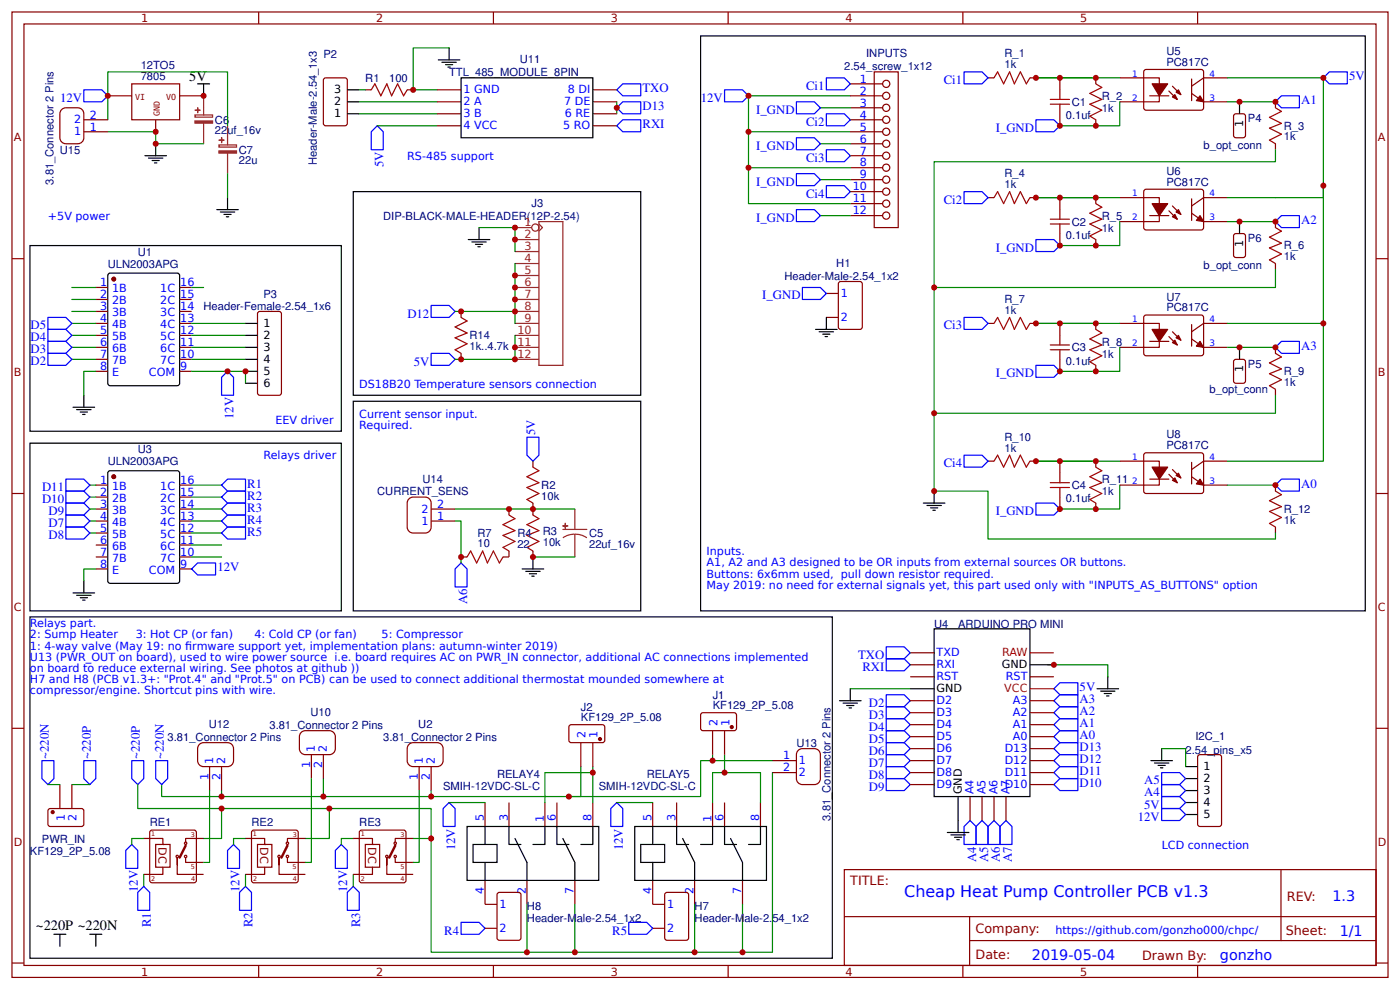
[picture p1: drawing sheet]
<svg xmlns="http://www.w3.org/2000/svg" width="309mm" height="219mm" viewBox="0 0 309 219" stroke-linecap="round" stroke-linejoin="round" font-family="sans-serif">
<g fill="none" stroke="#800" stroke-width=".26">
<path d="M2.6 2.6h304.1v213.3h-304.1zM5.3 5.3h298.7v208h-298.7zM57.1 2.6v2.7M71.7 17.3l4.5-.1 .5 .3v9.8l-.2 .4-4.5 .1-.5-.3-.1-9.8zM80.7 19.8h1.3M90 19.8h1.3M96.6 19.8h5.3M109 2.6v2.7M131 19.8h5.3M160.9 2.6v2.7M187.9 18.5h7.1M193.1 15.9h5.3v34.4h-5.3z"/>
<path d="M212.7 2.6v2.7M218.3 17.2h1.3M227.5 17.2h1.4M234.2 17.2v2.6M242.1 17.2v1.3M247.4 17.2h8.7v5.3h-8.7M252.7 15.6l.5-.3 12.4 .1 .3 .5-.1 8.2-.4 .2h-12.5l-.2-.5zM259 19l1.9 1.9M263.3 17.5v4.7M264.6 2.6v2.7M271.2 17.2h-5.3l-2.6 1.8M13.5 24.4l.6-.5 .5-.1h2.6a1.32 1.32 0 0 1 1.3 1.3v5.3a1.32 1.32 0 0 1-1.3 1.3h-2.6a1.32 1.32 0 0 1-1.4-1.3v-5.3z"/>
<path d="M18.5 26.5h5.3M18.5 29.1h5.3M96.6 22.5h5.3M96.6 25.1h5.3M96.6 27.8h5.3M131 22.5h5.3M131 25.1h5.3M131 27.8h5.3M187.9 21.2h7.1M187.9 26.5h7.1M187.9 23.8h7.1M187.9 29.1h7.1"/>
<path d="M187.9 31.7h7.1M187.9 37h7.1M187.9 34.4h7.1M187.9 39.7h7.1M234.2 25.1v2.7M242.1 26.5v1.3M254 21.2h4.2M258.2 20.1l1.9 1.9M263.3 20.6l2.6 1.9h5.3M272.6 25.4l.4-.3h1.6l.5 .3 .1 4.5-.3 .5h-1.9l-.4-.2zM281.8 22.5v1.3M281.8 31.7v1.4"/>
<path d="M2.6 57.1h2.7M187.9 47.6h7.1M187.9 42.3h7.1M187.9 45h7.1M218.3 43.7h1.3M227.5 43.7h1.4M234.2 43.7v2.6M234.2 51.6v2.6M242.1 43.7v1.3M242.1 52.9v1.3M247.4 43.7h8.7v5.2h-8.7M252.7 42.1l.5-.3 12.4 .1 .3 .4-.1 8.2-.4 .3-12.5-.1-.2-.4z"/>
<path d="M254 47.6h4.2M258.2 46.6l1.9 1.8M259 45.5l1.9 1.9M263.3 43.9v4.8M263.3 47.1l2.6 1.8h5.3M271.2 43.7h-5.3l-2.6 1.8M272.6 51.9l.4-.3h1.6l.5 .3 .1 4.5-.3 .4-1.9 .1-.4-.3zM281.8 48.9v1.4M281.8 58.2v1.3M304 57.1h2.7M21.2 63.5h2.6M21.2 66.1h2.6"/>
<path d="M21.2 68.8h2.6M21.2 71.4h2.6M21.2 74.1h2.6M21.2 76.7h2.6M21.2 79.4h2.6M39.7 63.5h2.6M39.7 66.1h2.6M39.7 68.8h2.6M39.7 71.4h2.6M39.7 74.1h2.6M39.7 76.7h2.6M39.7 79.4h2.6"/>
<path d="M57.1 68.9l4.5-.1 .5 .3 .1 .2v17.5l-.1 .3-.5 .2h-4.2l-.3-.1-.2-.4v-17.5zM101.9 68.8v1.3M101.9 78.1v1.3M182.6 64.8h2.6M182.6 70.1h2.6M185.3 62.4l.4-.2h4.3l.4 .2 .1 9.8-.3 .5-4.5 .1-.4-.3zM218.3 71.4h1.3M227.5 71.4h1.4M234.2 71.4v2.7M234.2 79.4v2.6M242.1 71.4v1.4M247.4 71.4h8.7v5.3h-8.7"/>
<path d="M252.7 69.8l.5-.2 12.4 .1 .3 .4-.1 8.2-.4 .3-12.5-.1-.2-.4zM254 75.4h4.2M258.2 74.3l1.9 1.9M259 73.3l1.9 1.8M263.3 74.9l2.6 1.8h5.3M263.3 71.7v4.8M271.2 71.4h-5.3l-2.6 1.9M272.6 79.6l.4-.2h1.6l.5 .2 .1 4.5-.3 .5-1.9 .1-.4-.3zM281.8 76.7v1.4M21.2 82h2.6M39.7 82h2.6M242.1 80.7v1.3"/>
<path d="M281.8 86v1.3M2.6 109h2.7M21.2 107.2h2.6M21.2 109.8h2.6M21.2 112.4h2.6M21.2 115.1h2.6M21.2 117.7h2.6M39.7 107.2h2.6M39.7 109.8h2.6M39.7 112.4h2.6M39.7 115.1h2.6M39.7 117.7h2.6"/>
<path d="M90.2 110.3l.7-.4 .4-.1h2.6a1.32 1.32 0 0 1 1.3 1.3v5.3a1.32 1.32 0 0 1-1.3 1.3h-2.6a1.32 1.32 0 0 1-1.3-1.3v-5.3zM95.2 112.4h5.3M95.2 115.1h5.3M112.4 112.4v1.4M117.7 101.9v1.3M117.7 111.1v2.7M218.3 101.9h1.3M227.5 101.9h1.4M234.2 101.9v2.6M234.2 109.8v2.6M242.1 101.9v1.3M242.1 111.1v1.3"/>
<path d="M247.4 101.9h8.7v5.3h-8.7M252.7 100.3l.5-.3 12.4 .1 .3 .4-.1 8.2-.4 .3-12.5-.1-.2-.4zM254 105.8h4.2M258.2 104.8l1.9 1.8M259 103.7l1.9 1.9M263.3 105.3l2.6 1.9h5.3M263.3 102.1v4.8M271.2 101.9h-5.3l-2.6 1.8M281.8 107.2v1.3M281.8 116.4v1.3M304 109h2.7M21.2 120.4h2.6"/>
<path d="M21.2 123h2.6M21.2 125.7h2.6M39.7 120.4h2.6M39.7 123h2.6M39.7 125.7h2.6M101.9 123h1.3M112.4 121.7v1.3h-1.3M117.7 121.7v1.3M155 157.5h7.5l.2 .5-.1 3.1-.4 .3-7.2-.1-.2-.4v-2.9zM201.1 144.2h5.3M201.1 146.8h5.3M201.1 149.5h5.3"/>
<path d="M201.1 154.8h5.3M201.1 157.4h5.3M227.5 149.5h5.3M227.5 154.8h5.3M227.5 157.4h5.3M2.6 160.9h2.7M10.8 178.7h7.5l.2 .4-.1 3.2-.4 .3-7.2-.1-.2-.5v-2.9zM13.2 173.3v5.3M15.9 173.3v5.3M43.9 164.6l.7-.5 .4-.1h5.3a1.32 1.32 0 0 1 1.3 1.4v2.6a1.32 1.32 0 0 1-1.3 1.3h-5.3a1.32 1.32 0 0 1-1.3-1.3v-2.6zM46.3 169.3v5.3M48.9 169.3v5.3"/>
<path d="M66.4 161.9l.6-.4 .5-.1h5.3a1.32 1.32 0 0 1 1.3 1.3v2.7a1.32 1.32 0 0 1-1.3 1.3h-5.3a1.32 1.32 0 0 1-1.4-1.3v-2.7zM68.8 166.7v5.3M71.4 166.7v5.3M90.2 164.6l.7-.5 .4-.1h5.3a1.32 1.32 0 0 1 1.3 1.4v2.6a1.32 1.32 0 0 1-1.3 1.3h-5.3a1.32 1.32 0 0 1-1.3-1.3v-2.6zM92.6 169.3v5.3M95.2 169.3v5.3M107.2 177.3v5.3M112.4 177.3v5.3M120.4 177.3v5.3M123 177.3v5.3M125.9 160.1h7.5l.2 .5-.1 3.2-.4 .2h-7.2l-.2-.5v-2.9zM128.3 164v5.3"/>
<path d="M131 164v5.3M131 177.3v5.3M144.2 177.3v5.3M149.5 177.3v5.3M157.4 161.4v5.3M157.4 177.3v5.3M160.1 161.4v5.3M160.1 177.3v5.3M168 177.3v5.3M170.7 168h5.2M170.7 170.7h5.2M176.2 165.9l.7-.5h.4h2.6a1.32 1.32 0 0 1 1.3 1.3v5.3a1.32 1.32 0 0 1-1.3 1.3h-2.6a1.32 1.32 0 0 1-1.4-1.3v-5.3z"/>
<path d="M201.1 160.1h5.3M201.1 162.7h5.3M201.1 165.4h5.3M201.1 168h5.3M201.1 170.7h5.3M201.1 173.3h5.3M214.3 175.9v5.3M217 175.9v5.3M219.6 175.9v5.3M222.2 175.9v5.3M227.5 160.1h5.3M227.5 162.7h5.3"/>
<path d="M227.5 165.4h5.3M227.5 168h5.3M227.5 170.7h5.3M227.5 173.3h5.3M264.7 166.9l.4-.2h4.2l.5 .2 .1 15.1-.3 .5-4.5 .1-.4-.3zM304 160.9h2.7M31.7 185.2h4.3v1.3h.2M33.3 183.4h9.6l.4 .2 .1 10.9-.3 .4-9.5 .1-.5-.3v-10.8zM34.4 186.5h3.2v5.1h-3.2zM36 191.6v1.5h-4.3M39.2 191v-1.6v3.7h5.8M41 189.4v1.1h4"/>
<path d="M45 185.2h-4v.8M54.2 185.2h4.3v1.3h.2M55.8 183.4h9.6l.4 .2 .1 10.9-.3 .4-9.5 .1-.5-.3v-10.8zM56.9 186.5h3.2v5.1h-3.2zM58.5 191.6v1.5h-4.3M61.6 191v-1.6v3.7h5.9M63.5 189.4v1.1h4M67.5 185.2h-4v.8M78.1 185.2h4.2v1.3h.2M79.6 183.4h9.6l.4 .2 .1 10.9-.3 .4-9.5 .1-.5-.3v-10.8zM80.7 186.5h3.2v5.1h-3.2zM82.3 191.6v1.5h-4.2"/>
<path d="M85.5 191v-1.6v3.7h5.8M87.3 189.4v1.1h4M91.3 185.2h-4v.8M107.2 194.5v5.3h2.6M110.1 197.2l4.5-.1 .4 .3 .1 9.8-.3 .4-4.5 .1-.4-.3-.1-9.8zM116.4 194.5v5.3M127 194.5v5.3M144.2 194.5v5.3h2.6M147.1 197.2l4.5-.1 .5 .3v9.8l-.2 .4-4.5 .1-.5-.3-.1-9.8zM153.5 194.5v5.3M164 194.5v5.3M186.5 192.1h117.5v21.2h-117.5z"/>
<path d="M283 192.1v15.7M2.6 212.7h2.7M57.1 213.3v2.6M107.2 205.1h2.6M109 213.3v2.6M144.2 205.1h2.6M160.9 213.3v2.6M186.6 202.5h117.3M212.7 213.3v2.6M214.2 207.8h89.7M214.2 202.5v10.6M264.6 213.3v2.6"/>
<path d="M304 212.7h2.7"/>
<circle cx="195.8" cy="18.5" r=".79"/>
<circle cx="195.8" cy="21.2" r=".79"/>
<circle cx="195.8" cy="23.8" r=".79"/>
<circle cx="195.8" cy="29.1" r=".79"/>
<circle cx="195.8" cy="39.7" r=".79"/>
<circle cx="195.8" cy="26.5" r=".79"/>
<circle cx="195.8" cy="31.8" r=".79"/>
<circle cx="195.8" cy="34.4" r=".79"/>
<circle cx="195.8" cy="37" r=".79"/>
<circle cx="195.8" cy="47.6" r=".79"/>
<circle cx="195.8" cy="45" r=".79"/>
<circle cx="195.8" cy="42.3" r=".79"/>
<circle cx="39.2" cy="189.2" r=".26"/>
<circle cx="41" cy="186.3" r=".26"/>
<circle cx="41" cy="189.2" r=".26"/>
<circle cx="61.6" cy="189.2" r=".26"/>
<circle cx="63.5" cy="186.3" r=".26"/>
<circle cx="63.5" cy="189.2" r=".26"/>
<circle cx="85.5" cy="189.2" r=".26"/>
<circle cx="87.3" cy="189.2" r=".26"/>
<circle cx="87.3" cy="186.3" r=".26"/>
</g>
<g fill="#800" stroke="#800" stroke-width=".26">
<path d="M265.1 21.2l.8 1.3-1.6-.3z"/>
<path d="M259 21.4l.6-.5 .5 1.1z"/>
<path d="M259.8 20.4l.5-.6 .6 1.1z"/>
<path d="M254.5 18.5h3.5l-1.9 2.7z"/>
<path d="M265.1 47.6l.8 1.3-1.6-.2z"/>
<path d="M259.6 47.4l.5 1-1.1-.5z"/>
<path d="M260.3 46.3l.6 1.1-1.1-.6z"/>
<path d="M254.5 45h3.5l-1.9 2.6z"/>
<path d="M265.1 75.4l.8 1.3-1.6-.2z"/>
<path d="M259 75.7l.6-.6 .5 1.1z"/>
<path d="M260.3 74.1l.6 1-1.1-.5z"/>
<path d="M254.5 72.8h3.5l-1.9 2.6z"/>
<path d="M265.1 105.8l.8 1.4-1.6-.3z"/>
<path d="M259 106.1l.6-.5 .5 1z"/>
<path d="M259.8 105l.5-.5 .6 1.1z"/>
<path d="M254.5 103.2h3.5l-1.9 2.6z"/>
<circle cx="25.1" cy="61.6" r=".4"/>
<circle cx="25.1" cy="105.3" r=".4"/>
<circle cx="161.7" cy="160.6" r=".33"/>
<circle cx="132.6" cy="163.2" r=".33"/>
<circle cx="11.6" cy="179.4" r=".33"/>
</g>
<g fill="none" stroke="#000" stroke-width=".26">
<path d="M43.7 18.5h2.6M45 18.5v2.7M76.7 19.8h2.7M96.8 13.2h4.8M97.6 13.8h3.2M98.4 14.3h1.6M99 14.8h.5M99.2 10.6v2.6M101.9 17.2h29.1v13.2h-29.1zM154.8 7.9h146.8v127h-146.8zM32 34.4h4.8M32.8 34.9h3.2"/>
<path d="M33.6 35.5h1.6M34.1 36h.6M34.4 31.7v2.7M76.7 25.1h2.7M76.7 22.5h2.7M273.8 22.5v2.6M6.6 54.2h68.8v41h-68.8zM47.9 46.3h4.8M48.7 46.8h3.2M49.5 47.4h1.6M50 47.9h.5M50.3 43.7v2.6"/>
<path d="M78.1 42.3h63.5v45h-63.5zM103.5 52.9h4.7M104.2 53.4h3.2M105 54h1.6M105.6 54.5h.5M105.8 50.3v2.6M273.8 48.9v2.7M24.1 60.4l15.1-.1 .4 .3 .1 24.1-.3 .4-15.1 .1-.4-.3-.1-24zM54.2 71.4h2.7M54.2 74.1h2.7M54.2 76.7h2.7M54.2 79.4h2.7"/>
<path d="M180.2 72.8h4.7M181 73.3h3.1M181.8 73.8h1.6M182.3 74.3h.5M182.6 70.1v2.7M273.8 76.7v2.7M6.6 97.9h68.8v37h-68.8zM16.1 90h4.8M16.9 90.5h3.2M17.7 91h1.6M18.3 91.5h.5M18.5 87.3v2.7"/>
<path d="M54.2 82h2.7M54.2 84.7h2.7M78.1 88.6h63.5v46.3h-63.5zM24.1 104.1l15.1-.1 .4 .2 .1 24.1-.3 .5-15.1 .1-.4-.3-.1-24.1zM204 111.1h4.8M204.8 111.7h3.2M205.6 112.2h1.6M206.1 112.7h.5M206.4 108.5v2.6M6.6 136.3h177.3v75.4h-177.3zM16.1 131h4.8M16.9 131.5h3.2"/>
<path d="M17.7 132h1.6M18.3 132.6h.5M18.5 128.3v2.7M115.4 125.7h4.7M116.2 126.2h3.1M116.9 126.7h1.6M117.5 127.3h.5M117.7 123v2.7M206.4 138.9h21.1v37h-21.1zM185.5 154.8h4.7M186.3 155.3h3.1M187.1 155.8h1.5"/>
<path d="M187.6 156.4h.5M187.9 152.1v2.7M201.1 152.1h5.3M227.5 146.8h5.3M242.4 152.1h4.7M243.2 152.7h3.1M243.9 153.2h1.6M244.5 153.7h.5M244.7 149.5v2.6M211.7 175.9v8M254.3 168h4.7M255.1 168.5h3.1"/>
<path d="M255.9 169.1h1.5M256.4 169.6h.5M256.6 165.4v2.6M261.9 169.3h2.7M261.9 172h2.7M261.9 174.6h2.7M261.9 177.3h2.7M261.9 179.9h2.7M103.2 182.6h29.1v11.9h-29.1zM104.5 186.5h5.3v4h-5.3zM107.2 182.6v3.9M107.2 190.5v4"/>
<path d="M112.4 182.6v3.9h2.7M113.8 185.2l2.6 5.3v4M120.4 182.6v3.9h-2.7M123 182.6v3.9h2.7M124.4 185.2l2.6 5.3v4M131 182.6v3.9h-2.7M140.2 182.6h29.1v11.9h-29.1zM141.6 186.5h5.2v4h-5.2zM144.2 182.6v3.9M144.2 190.5v4M149.5 182.6v3.9h2.6M150.8 185.2l2.7 5.3v4"/>
<path d="M157.4 182.6v3.9h-2.6M160.1 182.6v3.9h2.6M161.4 185.2l2.6 5.3v4M168 182.6v3.9h-2.6M209.3 183.9h4.7M210.1 184.4h3.2M210.9 184.9h1.6M211.4 185.5h.5M11.9 206.4h2.7M13.2 206.4v2.6M19.8 206.4h2.7M21.2 206.4v2.6"/>
</g>
<g fill="none" stroke="#080" stroke-width=".26">
<path d="M79.4 19.8h1.3M99.2 10.6h-7.9v9.2h5.3M228.9 17.2h18.5M271.2 17.2h21.2v26.5h-21.2M23.8 29.1h10.6v2.6h10.6M23.8 26.5v-10.6h26.5v11.9M50.3 38.4v5.3M79.4 22.5h17.2M79.4 25.1h17.2M83.3 27.8h13.3M136.3 22.5v2.6M165.4 29.1v7.9h22.5"/>
<path d="M165.4 37v8h22.5M181.2 23.8h6.7M181.2 31.7h6.7M181.2 39.7h6.7M187.9 21.2h-22.5v7.9h22.5M247.4 22.5v5.3h-13.2M271.2 22.5h10.6M281.8 33.1v2.6h-75.4v27.8M105.8 50.3h8v5.3M113.8 58.2v13.2M181.2 47.6h6.7M228.9 43.7h18.5"/>
<path d="M247.4 48.9v5.3h-13.2M271.2 48.9h10.6M281.8 59.5v4h-75.4v27.8M292.4 41v30.4h-21.2M15.9 79.4h5.3M15.9 76.7h5.3M15.9 71.4h5.3M15.9 74.1h5.3M15.9 68.8h5.3M15.9 63.5h5.3M15.9 66.1h5.3M42.3 79.4h11.9"/>
<path d="M42.3 76.7h11.9M42.3 71.4h11.9M42.3 74.1h11.9M42.3 63.5h2.7M100.5 68.8h13.3M113.8 74.1v5.3h-13.3M228.9 71.4h18.5M247.4 76.7v5.3h-13.2M271.2 76.7h10.6M292.4 71.4v30.5h-21.2M21.2 82h-2.7v5.3M42.3 82h11.9v2.7"/>
<path d="M281.8 87.3v4h-75.4v17.2h11.9v10.6h63.5v-1.4M19.8 107.2h1.4M19.8 109.8h1.4M19.8 112.4h1.4M19.8 115.1h1.4M19.8 117.7h1.4M42.3 107.2h6.6M42.3 109.8h6.6M42.3 112.4h6.6M42.3 115.1h6.6M42.3 117.7h6.6M100.5 115.1h1.4v9.3"/>
<path d="M100.5 112.4h26.5M228.9 101.9h18.5M247.4 107.2v5.2h-13.2M271.2 107.2h10.6M21.2 125.7h-2.7v2.6M42.3 120.4h6.6M42.3 123h6.6M117.7 123h9.3M187.9 152.1h13.2M231.5 146.8h13.2v2.7M10.6 173.3h2.6M15.9 173.3h3.9"/>
<path d="M30.4 173.3v5.3h18.5M35.7 173.3v2.6h59.5v-1.3M46.3 174.6v15.9h-1.3M48.9 174.6v1.3M68.8 172v18.5h-1.3M71.4 172v3.9M72.8 178.6h22.4v6.6h-3.9M92.6 174.6v15.9h-1.3M99.2 177.3h8M128.3 169.3v6.6h-33.1M131 169.3v1.4h-10.6v6.6M131 170.7v6.6"/>
<path d="M136.3 177.3h7.9M157.4 166.7v1.3h-2.6v7.9h-29.1M157.4 168h13.3M160.1 166.7v4h7.9v6.6M160.1 170.7h-2.7v6.6M170.7 170.7v39.6h-6.7M256.6 165.4h5.3v3.9M31.7 185.2h-2.6v1.3M31.7 193.1v2.7M45 185.2h3.9v-6.6h23.9v6.6h-5.3M54.2 185.2h-2.6v1.3M54.2 193.1v2.7"/>
<path d="M78.1 185.2h-2.7v1.3M78.1 193.1v2.7M95.2 185.2v25.1h21.2v-10.5M127 199.8v10.5h-10.6M153.5 199.8v10.5h-26.5M164 199.8v10.5h-10.5"/>
</g>
<g fill="none" stroke="#00f" stroke-width=".26">
<path d="M18.5 19.8h4l1.3 1.4-1.3 1.3h-4zM136.3 19.8l1.3-1.3h4v2.7h-4zM160.1 19.8h3.9l1.4 1.4-1.4 1.3h-3.9zM182.6 17.2h3.9l1.4 1.3-1.4 1.3h-3.9zM213 15.9h4l1.3 1.3-1.3 1.3h-4zM292.4 17.2l1.3-1.3h4v2.6h-4zM83.3 27.8l1.4 1.3v4h-2.7v-4zM136.3 27.8l1.3-1.3h4v2.6h-4zM136.3 23.8l1.3-1.3h4v2.6h-4zM175.9 22.5h4l1.3 1.3-1.3 1.3h-4zM175.9 30.4h4l1.3 1.3-1.3 1.4h-4zM175.9 38.4h4l1.3 1.3-1.3 1.3h-4z"/>
<path d="M182.6 25.1h3.9l1.4 1.4-1.4 1.3h-3.9zM182.6 33.1h3.9l1.4 1.3-1.4 1.3h-3.9zM228.9 26.5h3.9l1.4 1.3-1.4 1.3h-3.9zM281.8 22.5l1.3-1.3h4v2.6h-4zM175.9 46.3h4l1.3 1.3-1.3 1.3h-4zM182.6 41h3.9l1.4 1.3-1.4 1.4h-3.9zM213 42.3h4l1.3 1.4-1.3 1.3h-4zM228.9 52.9h3.9l1.4 1.3-1.4 1.4h-3.9zM283.1 47.6h4v2.7h-4l-1.3-1.4zM10.6 70.1h4l1.3 1.3-1.3 1.4h-4zM10.6 72.8h4l1.3 1.3-1.3 1.3h-4zM10.6 75.4h4l1.3 1.3-1.3 1.4h-4z"/>
<path d="M10.6 78.1h4l1.3 1.3-1.3 1.3h-4zM95.2 78.1h4l1.3 1.3-1.3 1.3h-4zM95.2 67.5h4l1.3 1.3-1.3 1.3h-4zM177.3 63.5h3.9l1.4 1.3-1.4 1.3h-3.9zM213 70.1h4l1.3 1.3-1.3 1.4h-4zM281.8 76.7l1.3-1.3h4v2.7h-4zM50.3 82l1.3 1.3v4h-2.7v-4zM116.4 96.6h2.7v3.9l-1.4 1.4-1.3-1.4zM228.9 80.7h3.9l1.4 1.3-1.4 1.3h-3.9zM14.6 111.1h3.9l1.3 1.3-1.3 1.4h-3.9zM14.6 105.8h3.9l1.3 1.4-1.3 1.3h-3.9zM14.6 116.4h3.9l1.3 1.3-1.3 1.4h-3.9z"/>
<path d="M14.6 108.5h3.9l1.3 1.3-1.3 1.3h-3.9zM14.6 113.8h3.9l1.3 1.3-1.3 1.3h-3.9zM48.9 112.4l1.4-1.3h3.9v2.7h-3.9zM48.9 117.7l1.4-1.3h3.9v2.7h-3.9zM48.9 115.1l1.4-1.3h3.9v2.6h-3.9zM48.9 109.8l1.4-1.3h3.9v2.6h-3.9zM48.9 107.2l1.4-1.4h3.9v2.7h-3.9zM213 100.5h4l1.3 1.4-1.3 1.3h-4zM228.9 111.1h3.9l1.4 1.3-1.4 1.4h-3.9zM283.1 105.8h4v2.7h-4l-1.3-1.3zM42.3 125.7l1.4-1.3h3.9v2.6h-3.9zM101.9 124.4l1.3 1.3v3.9h-2.7v-3.9z"/>
<path d="M195.8 142.9h4l1.3 1.3-1.3 1.3h-4zM195.8 145.5h4l1.3 1.3-1.3 1.4h-4zM195.8 153.5h4l1.3 1.3-1.3 1.3h-4zM195.8 156.1h4l1.3 1.3-1.3 1.3h-4zM195.8 158.7h4l1.3 1.4-1.3 1.3h-4zM232.8 157.4l1.4-1.3h3.9v2.6h-3.9zM232.8 152.1l1.4-1.3h3.9v2.7h-3.9zM234.2 158.7h3.9v2.7h-3.9l-1.4-1.3zM234.2 153.5h3.9v2.6h-3.9l-1.4-1.3zM9.3 168h2.6v4l-1.3 1.3-1.3-1.3zM18.5 168h2.7v4l-1.4 1.3-1.3-1.3zM29.1 168h2.6v4l-1.3 1.3-1.3-1.3z"/>
<path d="M34.4 168h2.6v4l-1.3 1.3-1.3-1.3zM99.2 177.3l1.3 1.3v4h-2.6v-4zM136.3 177.3l1.3 1.3v4h-2.7v-4zM195.8 161.4h4l1.3 1.3-1.3 1.3h-4zM195.8 164h4l1.3 1.4-1.3 1.3h-4zM195.8 166.7h4l1.3 1.3-1.3 1.3h-4zM195.8 169.3h4l1.3 1.4-1.3 1.3h-4zM195.8 172h4l1.3 1.3-1.3 1.3h-4zM232.8 173.3l1.4-1.3h3.9v2.6h-3.9zM232.8 170.7l1.4-1.4h3.9v2.7h-3.9zM232.8 165.4l1.4-1.4h3.9v2.7h-3.9zM232.8 162.7l1.4-1.3h3.9v2.6h-3.9z"/>
<path d="M234.2 166.7h3.9v2.6h-3.9l-1.4-1.3zM256.6 170.7h4l1.3 1.3-1.3 1.3h-4zM256.6 173.3h4l1.3 1.3-1.3 1.3h-4zM256.6 178.6h4l1.3 1.3-1.3 1.3h-4zM256.6 175.9h4l1.3 1.4-1.3 1.3h-4zM29.1 186.5l1.3 1.4v3.9h-2.6v-3.9zM31.7 195.8l1.4 1.3v4h-2.7v-4zM51.6 186.5l1.3 1.4v3.9h-2.6v-3.9zM52.9 197.1l1.3-1.3 1.4 1.3v4h-2.7zM75.4 186.5l1.3 1.4v3.9h-2.6v-3.9zM78.1 195.8l1.3 1.3v4h-2.7v-4zM214.3 181.2l1.3 1.4v3.9h-2.6v-3.9z"/>
<path d="M217 181.2l1.3 1.4v3.9h-2.7v-3.9zM218.3 182.6l1.3-1.4 1.3 1.4v3.9h-2.6zM222.2 181.2l1.4 1.4v3.9h-2.7v-3.9zM101.9 203.7h3.9l1.4 1.4-1.4 1.3h-3.9zM138.9 203.7h4l1.3 1.4-1.3 1.3h-4z"/>
</g>
<g fill="none" stroke="#a00000" stroke-width=".26">
<path d="M82 19.8l.8-1.3 1.3 2.7 1.4-2.7 1 2.7 1.3-2.7 1.4 2.7 .8-1.4M219.6 17.2l.8-1.3 1.3 2.6 1.3-2.6 1.1 2.6 1.3-2.6 1.3 2.6 .8-1.3M234.2 19.8v2.2M242.1 18.5l1.3 .8-2.6 1.3 2.6 1.4-2.6 1 2.6 1.3-2.6 1.4 1.3 .8M232 23h4.3M232 22h4.3M234.2 23v2.1M281.8 23.8l1.3 .8-2.6 1.3 2.6 1.4-2.6 1 2.6 1.3-2.6 1.4 1.3 .7M219.6 43.7l.8-1.4 1.3 2.7 1.3-2.7 1.1 2.7 1.3-2.7 1.3 2.7 .8-1.3M232 49.5h4.3M232 48.4h4.3M234.2 46.3v2.1"/>
<path d="M234.2 49.5v2.1M242.1 45l1.3 .8-2.6 1.3 2.6 1.3-2.6 1.1 2.6 1.3-2.6 1.3 1.3 .8M281.8 50.3l1.3 .8-2.6 1.3 2.6 1.3-2.6 1.1 2.6 1.3-2.6 1.3 1.3 .8M101.9 70.1l1.3 .8-2.7 1.3 2.7 1.4-2.7 1 2.7 1.3-2.7 1.4 1.4 .8M219.6 71.4l.8-1.3 1.3 2.7 1.3-2.7 1.1 2.7 1.3-2.7 1.3 2.7 .8-1.4M232 77.3h4.3M232 76.2h4.3M234.2 74.1v2.1M234.2 77.3v2.1M242.1 72.8l1.3 .8-2.6 1.3 2.6 1.3-2.6 1.1 2.6 1.3-2.6 1.3 1.3 .8M281.8 78.1l1.3 .7-2.6 1.4 2.6 1.3-2.6 1 2.6 1.4-2.6 1.3 1.3 .8M112.4 113.8l1.4 .8-2.7 1.3 2.7 1.3-2.7 1.1 2.7 1.3-2.7 1.3 1.3 .8"/>
<path d="M117.7 103.2l1.4 .8-2.7 1.3 2.7 1.3-2.7 1.1 2.7 1.3-2.7 1.3 1.3 .8M117.7 113.8l1.4 .8-2.7 1.3 2.7 1.3-2.7 1.1 2.7 1.3-2.7 1.3 1.3 .8M219.6 101.9l.8-1.4 1.3 2.7 1.3-2.7 1.1 2.7 1.3-2.7 1.3 2.7 .8-1.3M232 107.7h4.3M232 106.6h4.3M234.2 104.5v2.1M234.2 107.7v2.1M242.1 103.2l1.3 .8-2.6 1.3 2.6 1.3-2.6 1.1 2.6 1.3-2.6 1.3 1.3 .8M281.8 108.5l1.3 .8-2.6 1.3 2.6 1.3-2.6 1.1 2.6 1.3-2.6 1.3 1.3 .8M103.2 123l.8-1.3 1.3 2.7 1.3-2.7 1.1 2.7 1.3-2.7 1.3 2.7 .8-1.4"/>
</g>
<g fill="none" stroke="#8d2323" stroke-width=".26">
<path d="M43.1 25.4h3.9v.5h-3.9zM45 21.2v4.2M45 27.3v4.4M48.4 32h3.9v.5h-3.9zM50.3 27.8v4.2M50.3 33.9v4.5M113.8 50.3h3.7M113.8 52.9h5.3M113.8 55.6h5.3M113.8 58.2h5.3M119.1 49.5l.8 .8-.8 .8M119.1 48.9h5.3v31.8h-5.3z"/>
<path d="M113.8 60.9h5.3M113.8 63.5h5.3M113.8 66.1h5.3M113.8 68.8h5.3M113.8 71.4h5.3M113.8 74.1h5.3M113.8 76.7h5.3M113.8 79.4h5.3M124.4 116.9h5.2M127 118l1.4 .2 1.2 .6M127 118l-1.4 .2-1.2 .6M127 112.4v4.5"/>
<path d="M127 118v5"/>
<circle cx="118.3" cy="50.3" r=".79"/>
</g>
<g fill="#8d2323" stroke="#8d2323" stroke-width=".26">
<path d="M124.4 116.2h1z"/>
<path d="M124.9 115.6v1.1z"/>
<path d="M43.1 26.7h3.9v.5h-3.9z"/>
<path d="M43.1 24.3l1.1 .1z"/>
<path d="M43.7 23.8v1.1z"/>
<path d="M48.4 33.3h3.9v.5h-3.9z"/>
<path d="M48.4 31h1.1z"/>
<path d="M48.9 30.4l.1 1.1z"/>
</g>
<path d="M227.5 152.1h5.3M227.5 144.2h5.3" fill="none" stroke="#f00" stroke-width=".26"/>
<path d="M41 186.8l-1.3 2.6M63.5 186.8l-1.3 2.6M87.3 186.8l-1.3 2.6" fill="none" stroke="#800" stroke-width=".53"/>
<path d="M29.1 18.5h10.6v8h-10.6zM23.8 21.2h5.3M34.4 26.5v2.6M39.7 21.2h5.3" fill="none" stroke="#840000" stroke-width=".26"/>
<g fill="#c00">
<circle cx="101.9" cy="79.4" r=".66"/>
<circle cx="101.9" cy="68.8" r=".66"/>
<circle cx="165.4" cy="21.2" r=".66"/>
<circle cx="165.4" cy="29.1" r=".66"/>
<circle cx="48.9" cy="178.6" r=".66"/>
<circle cx="164" cy="210.3" r=".66"/>
<circle cx="153.5" cy="210.3" r=".66"/>
<circle cx="127" cy="210.3" r=".66"/>
<circle cx="116.4" cy="210.3" r=".66"/>
<circle cx="113.8" cy="79.4" r=".66"/>
<circle cx="113.8" cy="68.8" r=".66"/>
<circle cx="113.8" cy="66.1" r=".66"/>
<circle cx="113.8" cy="63.5" r=".66"/>
<circle cx="113.8" cy="60.9" r=".66"/>
<circle cx="95.3" cy="185.2" r=".66"/>
<circle cx="234.2" cy="82" r=".66"/>
<circle cx="165.4" cy="37" r=".66"/>
<circle cx="273.8" cy="76.7" r=".66"/>
<circle cx="101.9" cy="123" r=".66"/>
<circle cx="112.4" cy="112.4" r=".66"/>
<circle cx="232.8" cy="146.8" r=".66"/>
<circle cx="206.4" cy="91.3" r=".66"/>
<circle cx="160.1" cy="170.7" r=".66"/>
<circle cx="117.7" cy="112.4" r=".66"/>
<circle cx="72.8" cy="178.6" r=".66"/>
<circle cx="206.4" cy="108.5" r=".66"/>
<circle cx="136.3" cy="23.8" r=".66"/>
<circle cx="234.2" cy="101.9" r=".66"/>
<circle cx="228.9" cy="101.9" r=".66"/>
<circle cx="242.1" cy="112.4" r=".66"/>
<circle cx="242.1" cy="101.9" r=".66"/>
<circle cx="281.8" cy="107.2" r=".66"/>
<circle cx="234.2" cy="43.7" r=".66"/>
<circle cx="228.9" cy="43.7" r=".66"/>
<circle cx="242.1" cy="54.2" r=".66"/>
<circle cx="242.1" cy="43.7" r=".66"/>
<circle cx="281.8" cy="48.9" r=".66"/>
<circle cx="50.3" cy="82" r=".66"/>
<circle cx="281.8" cy="22.5" r=".66"/>
<circle cx="242.1" cy="17.2" r=".66"/>
<circle cx="242.1" cy="27.8" r=".66"/>
<circle cx="228.9" cy="17.2" r=".66"/>
<circle cx="234.2" cy="17.2" r=".66"/>
<circle cx="281.8" cy="76.7" r=".66"/>
<circle cx="242.1" cy="71.4" r=".66"/>
<circle cx="242.1" cy="82" r=".66"/>
<circle cx="228.9" cy="71.4" r=".66"/>
<circle cx="234.2" cy="71.4" r=".66"/>
<circle cx="292.4" cy="17.2" r=".66"/>
<circle cx="292.4" cy="71.4" r=".66"/>
<circle cx="206.4" cy="63.5" r=".66"/>
<circle cx="91.3" cy="19.8" r=".66"/>
<circle cx="117.7" cy="123" r=".66"/>
<circle cx="48.9" cy="175.9" r=".66"/>
<circle cx="71.4" cy="175.9" r=".66"/>
<circle cx="95.3" cy="175.9" r=".66"/>
<circle cx="157.4" cy="168" r=".66"/>
<circle cx="273.8" cy="48.9" r=".66"/>
<circle cx="234.2" cy="27.8" r=".66"/>
<circle cx="234.2" cy="54.2" r=".66"/>
<circle cx="234.2" cy="112.4" r=".66"/>
<circle cx="131" cy="170.7" r=".66"/>
<circle cx="125.7" cy="175.9" r=".66"/>
<circle cx="273.8" cy="22.5" r=".66"/>
<circle cx="113.8" cy="50.3" r=".66"/>
<circle cx="113.8" cy="52.9" r=".66"/>
<circle cx="113.8" cy="76.7" r=".66"/>
<circle cx="23.8" cy="21.2" r=".66"/>
<circle cx="34.4" cy="31.8" r=".66"/>
<circle cx="45" cy="21.2" r=".66"/>
<circle cx="34.4" cy="29.1" r=".66"/>
<circle cx="54.2" cy="82" r=".66"/>
<circle cx="292.4" cy="41" r=".66"/>
</g>
<text font-size="3.5" fill="#00f" x="199.8" y="198.1">Cheap Heat Pump Controller PCB v1.3</text>
<g font-size="3.2">
<text x="41.8" y="18">5V</text>
<text x="7.9" y="205.4">~220P ~220N</text>
</g>
<g font-size="3.2" fill="#00f">
<text x="294.4" y="199">1.3</text>
<text x="296" y="206.8">1/1</text>
<text x="228" y="212.1">2019-05-04</text>
<text x="269.5" y="212">gonzho</text>
</g>
<g font-size="2.8" fill="#00f">
<text x="298.1" y="17.7">5V</text>
<text x="13.3" y="22.5">12V</text>
<text x="141.9" y="20.3">TXO</text>
<text x="154.8" y="22.5">12V</text>
<text x="178.1" y="19.8">Ci1</text>
<text x="208.5" y="18.5">Ci1</text>
<text x="287.5" y="23">A1</text>
<text x="141.9" y="28.3">RXI</text>
<text x="141.9" y="24.3">D13</text>
<text x="167.1" y="25.1">I_GND</text>
<text x="178.1" y="27.8">Ci2</text>
<text x="220" y="29.1">I_GND</text>
<text x="167.1" y="33.1">I_GND</text>
<text x="178.1" y="35.7">Ci3</text>
<text x="84.7" y="36.9" transform="rotate(-90 84.7 36.9)">5V</text>
<text x="167.1" y="41">I_GND</text>
<text x="178.1" y="43.7">Ci4</text>
<text x="208.5" y="45">Ci2</text>
<text x="167.1" y="48.9">I_GND</text>
<text x="287.5" y="49.5">A2</text>
<text x="220" y="55.6">I_GND</text>
<text x="90" y="70.2">D12</text>
<text x="168.4" y="66.1">I_GND</text>
<text x="6.7" y="72.8">D5</text>
<text x="6.7" y="75.4">D4</text>
<text x="208.5" y="72.8">Ci3</text>
<text x="287.5" y="77.3">A3</text>
<text x="6.7" y="78.1">D3</text>
<text x="6.7" y="80.7">D2</text>
<text x="91.4" y="80.7">5V</text>
<text x="220" y="83.3">I_GND</text>
<text x="51.6" y="92.6" transform="rotate(-90 51.6 92.6)">12V</text>
<text x="118.2" y="96.2" transform="rotate(-90 118.2 96.2)">5V</text>
<text x="54.6" y="107.7">R1</text>
<text x="208.5" y="103.2">Ci4</text>
<text x="287.5" y="107.7">A0</text>
<text x="9.3" y="108.5">D11</text>
<text x="9.3" y="111.1">D10</text>
<text x="10.7" y="113.8">D9</text>
<text x="54.6" y="113">R3</text>
<text x="54.6" y="110.4">R2</text>
<text x="220" y="113.8">I_GND</text>
<text x="10.7" y="119.1">D8</text>
<text x="10.7" y="116.4">D7</text>
<text x="54.6" y="118.3">R5</text>
<text x="54.6" y="115.7">R4</text>
<text x="48" y="126.2">12V</text>
<text x="103.2" y="133.5" transform="rotate(-90 103.2 133.5)">A6</text>
<text x="189.6" y="145.5">TXO</text>
<text x="190.5" y="148.2">RXI</text>
<text x="238.5" y="155.4">A3</text>
<text x="238.5" y="152.7">5V</text>
<text x="191.9" y="156.1">D2</text>
<text x="191.9" y="158.8">D3</text>
<text x="191.9" y="161.4">D4</text>
<text x="238.5" y="160.6">A1</text>
<text x="238.5" y="158">A2</text>
<text x="10.8" y="167.6" transform="rotate(-90 10.8 167.6)">~220N</text>
<text x="20.1" y="167.6" transform="rotate(-90 20.1 167.6)">~220P</text>
<text x="30.9" y="167.6" transform="rotate(-90 30.9 167.6)">~220P</text>
<text x="36.2" y="167.6" transform="rotate(-90 36.2 167.6)">~220N</text>
<text x="191.9" y="164">D5</text>
<text x="191.9" y="166.7">D6</text>
<text x="238.5" y="165.9">D13</text>
<text x="238.5" y="163.3">A0</text>
<text x="191.9" y="169.3">D7</text>
<text x="191.9" y="172">D8</text>
<text x="238.5" y="173.9">D10</text>
<text x="238.5" y="171.2">D11</text>
<text x="238.5" y="168.6">D12</text>
<text x="252.8" y="173.3">A5</text>
<text x="191.9" y="174.6">D9</text>
<text x="252.8" y="175.9">A4</text>
<text x="252.8" y="178.6">5V</text>
<text x="251.4" y="181.2">12V</text>
<text x="100.5" y="187.8" transform="rotate(-90 100.5 187.8)">12V</text>
<text x="137.6" y="187.8" transform="rotate(-90 137.6 187.8)">12V</text>
<text x="215.6" y="190.4" transform="rotate(-90 215.6 190.4)">A4</text>
<text x="218.3" y="190.4" transform="rotate(-90 218.3 190.4)">A5</text>
<text x="220.9" y="190.4" transform="rotate(-90 220.9 190.4)">A6</text>
<text x="223.5" y="190.4" transform="rotate(-90 223.5 190.4)">A7</text>
<text x="30.4" y="197.1" transform="rotate(-90 30.4 197.1)">12V</text>
<text x="52.9" y="197.1" transform="rotate(-90 52.9 197.1)">12V</text>
<text x="76.7" y="197.1" transform="rotate(-90 76.7 197.1)">12V</text>
<text x="33.3" y="204.8" transform="rotate(-90 33.3 204.8)">R1</text>
<text x="55.8" y="204.8" transform="rotate(-90 55.8 204.8)">R2</text>
<text x="79.6" y="204.8" transform="rotate(-90 79.6 204.8)">R3</text>
<text x="98.2" y="206.6">R4</text>
<text x="135.3" y="206.6">R5</text>
</g>
<g font-size="2.8" fill="#800">
<text x="187.9" y="195.5">TITLE:</text>
<text x="284.3" y="199">REV:</text>
<text x="215.5" y="206.2">Company:</text>
<text x="284.1" y="206.6">Sheet:</text>
<text x="215.5" y="211.9">Date:</text>
<text x="252.3" y="212">Drawn By:</text>
</g>
<g font-size="2.5" fill="#800">
<text x="31.2" y="4.9">1</text>
<text x="83.1" y="4.9">2</text>
<text x="134.9" y="4.9">3</text>
<text x="186.8" y="4.9">4</text>
<text x="238.7" y="4.9">5</text>
<text x="3" y="31.2">A</text>
<text x="304.4" y="31.2">A</text>
<text x="3" y="83.1">B</text>
<text x="304.4" y="83.1">B</text>
<text x="3" y="134.9">C</text>
<text x="304.4" y="134.9">C</text>
<text x="3" y="186.8">D</text>
<text x="35" y="187.1" transform="rotate(90 35 187.1)">DC</text>
<text x="57.5" y="187.1" transform="rotate(90 57.5 187.1)">DC</text>
<text x="81.3" y="187.1" transform="rotate(90 81.3 187.1)">DC</text>
<text x="304.4" y="186.8">D</text>
<text x="31.2" y="215.5">1</text>
<text x="83.1" y="215.5">2</text>
<text x="134.9" y="215.5">3</text>
<text x="186.8" y="215.5">4</text>
<text x="238.7" y="215.5">5</text>
</g>
<g font-size="2.5" fill="#000080">
<text x="31.1" y="17.7">7805</text>
<text x="31.1" y="15.3">12TO5</text>
<text x="71.4" y="12.8">P2</text>
<text x="99.2" y="16.8">TTL_485_MODULE_8PIN</text>
<text x="114.8" y="14">U11</text>
<text x="186.5" y="15.5">2.54_screw_1x12</text>
<text x="191.4" y="12.7">INPUTS</text>
<text x="221.9" y="15.1">1k</text>
<text x="221.9" y="12.7">R_1</text>
<text x="257.7" y="14.6">PC817C</text>
<text x="257.7" y="12.2">U5</text>
<text x="80.7" y="18.1">R1</text>
<text x="86" y="18.1">100</text>
<text x="236.8" y="23.4">C1</text>
<text x="243.4" y="22.1">R_2</text>
<text x="47.5" y="29.7">22uf_16v</text>
<text x="47.5" y="27.3">C6</text>
<text x="235.5" y="26.3">0.1uf</text>
<text x="243.4" y="24.7">1k</text>
<text x="275.7" y="27.1">P4</text>
<text x="283.6" y="28.6">R_3</text>
<text x="13.2" y="34">U15</text>
<text x="52.8" y="33.9">C7</text>
<text x="265.9" y="32.9">b_opt_conn</text>
<text x="283.6" y="31">1k</text>
<text x="11.8" y="40.8" transform="rotate(-90 11.8 40.8)">3.81_Connector 2 Pins</text>
<text x="52.8" y="36.3">22u</text>
<text x="70" y="36.5" transform="rotate(-90 70 36.5)">Header-Male-2.54_1x3</text>
<text x="221.9" y="41.5">1k</text>
<text x="221.9" y="39.2">R_4</text>
<text x="257.7" y="41">PC817C</text>
<text x="257.7" y="38.6">U6</text>
<text x="117.4" y="45.8">J3</text>
<text x="84.7" y="48.6">DIP-BLACK-MALE-HEADER(12P-2.54)</text>
<text x="235.5" y="52.8">0.1uf</text>
<text x="236.8" y="49.8">C2</text>
<text x="243.4" y="51.2">1k</text>
<text x="243.4" y="48.6">R_5</text>
<text x="275.7" y="53.5">P6</text>
<text x="23.8" y="59.1">ULN2003APG</text>
<text x="30.4" y="56.5">U1</text>
<text x="184.8" y="59">H1</text>
<text x="265.9" y="59.4">b_opt_conn</text>
<text x="283.6" y="57.5">1k</text>
<text x="283.6" y="55.1">R_6</text>
<text x="58.2" y="65.8">P3</text>
<text x="173.3" y="61.8">Header-Male-2.54_1x2</text>
<text x="45" y="68.4">Header-Female-2.54_1x6</text>
<text x="221.9" y="69.3">1k</text>
<text x="221.9" y="66.9">R_7</text>
<text x="257.7" y="68.8">PC817C</text>
<text x="257.7" y="66.4">U7</text>
<text x="103.7" y="77.3">1k..4.7k</text>
<text x="103.7" y="75">R14</text>
<text x="236.8" y="77.6">C3</text>
<text x="243.4" y="76.3">R_8</text>
<text x="235.5" y="80.5">0.1uf</text>
<text x="243.4" y="79">1k</text>
<text x="275.7" y="81.3">P5</text>
<text x="283.6" y="82.9">R_9</text>
<text x="267.2" y="86.9">b_opt_conn</text>
<text x="283.6" y="85.3">1k</text>
<text x="30.4" y="100.1">U3</text>
<text x="221.9" y="99.7">1k</text>
<text x="221.9" y="97.4">R_10</text>
<text x="257.7" y="99.2">PC817C</text>
<text x="257.7" y="96.8">U8</text>
<text x="23.8" y="102.8">ULN2003APG</text>
<text x="93.3" y="106.6">U14</text>
<text x="243.4" y="106.8">R_11</text>
<text x="83.3" y="109.4">CURRENT_SENS</text>
<text x="119.6" y="110.4">10k</text>
<text x="119.6" y="108">R2</text>
<text x="235.5" y="111">0.1uf</text>
<text x="236.8" y="108">C4</text>
<text x="243.4" y="109.4">1k</text>
<text x="283.6" y="113.3">R_12</text>
<text x="105.5" y="118.5">R7</text>
<text x="114.3" y="118.6">R4</text>
<text x="119.9" y="118.1">R3</text>
<text x="130.2" y="118.6">C5</text>
<text x="283.6" y="115.7">1k</text>
<text x="105.5" y="120.9">10</text>
<text x="114.3" y="121">22</text>
<text x="119.9" y="120.5">10k</text>
<text x="130.2" y="121">22uf_16v</text>
<text x="206.4" y="138.8">U4</text>
<text x="211.7" y="138.8">ARDUINO PRO MINI</text>
<text x="157.5" y="154.3">J1</text>
<text x="46.1" y="160.8">U12</text>
<text x="59.5" y="161">3.81_Connector 2 Pins</text>
<text x="68.6" y="158.2">U10</text>
<text x="92.4" y="160.8">U2</text>
<text x="128.4" y="159.3">KF129_2P_5.08</text>
<text x="128.4" y="156.9">J2</text>
<text x="157.5" y="156.6">KF129_2P_5.08</text>
<text x="37" y="163.7">3.81_Connector 2 Pins</text>
<text x="84.7" y="163.7">3.81_Connector 2 Pins</text>
<text x="175.9" y="165">U13</text>
<text x="261.9" y="166.6">2.54_pins_x5</text>
<text x="264.1" y="163.5">I2C_1</text>
<text x="109.8" y="171.8">RELAY4</text>
<text x="142.9" y="171.8">RELAY5</text>
<text x="97.9" y="174.5">SMIH-12VDC-SL-C</text>
<text x="132.3" y="174.5">SMIH-12VDC-SL-C</text>
<text x="33.1" y="182.4">RE1</text>
<text x="55.6" y="182.4">RE2</text>
<text x="79.4" y="182.4">RE3</text>
<text x="183.5" y="181.3" transform="rotate(-90 183.5 181.3)">3.81_Connector 2 Pins</text>
<text x="6.6" y="188.8">KF129_2P_5.08</text>
<text x="9.3" y="186.1">PWR_IN</text>
<text x="116.4" y="203.6">Header-Male-2.54_1x2</text>
<text x="116.4" y="201">H8</text>
<text x="153.5" y="203.6">Header-Male-2.54_1x2</text>
<text x="153.5" y="200.9">H7</text>
</g>
<g font-size="2.5">
<text x="73.8" y="20.6">3</text>
<text x="73.8" y="23.3">2</text>
<text x="73.8" y="25.9">1</text>
<text x="274.6" y="28" transform="rotate(-90 274.6 28)">1</text>
<text x="274.6" y="54.5" transform="rotate(-90 274.6 54.5)">1</text>
<text x="58.2" y="72.2">1</text>
<text x="58.2" y="74.9">2</text>
<text x="58.2" y="77.5">3</text>
<text x="58.2" y="80.2">4</text>
<text x="58.2" y="82.8">5</text>
<text x="274.6" y="82.3" transform="rotate(-90 274.6 82.3)">1</text>
<text x="58.2" y="85.5">6</text>
<text x="221.4" y="147.6">GND</text>
<text x="206.9" y="152.9">GND</text>
<text x="265.9" y="170.1">1</text>
<text x="265.9" y="172.8">2</text>
<text x="212.5" y="175.4" transform="rotate(-90 212.5 175.4)">GND</text>
<text x="265.9" y="175.4">3</text>
<text x="265.9" y="178.1">4</text>
<text x="265.9" y="180.7">5</text>
</g>
<g font-size="2.5" fill="#00f">
<text x="102.4" y="23.3">2 A</text>
<text x="102.4" y="20.6">1 GND</text>
<text x="124.6" y="23.3">7 DE</text>
<text x="125.5" y="20.6">8 DI</text>
<text x="190" y="18.3">1</text>
<text x="190" y="20.9">2</text>
<text x="190" y="23.5">3</text>
<text x="16.4" y="29.9">1</text>
<text x="16.4" y="27.3">2</text>
<text x="19.8" y="28.8">1</text>
<text x="19.8" y="26.2">2</text>
<text x="102.4" y="25.9">3 B</text>
<text x="102.4" y="28.6">4 VCC</text>
<text x="124.4" y="28.6">5 RO</text>
<text x="124.8" y="25.9">6 RE</text>
<text x="190" y="26.2">4</text>
<text x="190" y="28.8">5</text>
<text x="90" y="35.3">RS-485 support</text>
<text x="190" y="31.5">6</text>
<text x="190" y="34.1">7</text>
<text x="190" y="36.8">8</text>
<text x="190" y="39.4">9</text>
<text x="188.4" y="42.1">10</text>
<text x="188.4" y="44.7">11</text>
<text x="188.4" y="47.4">12</text>
<text x="10.6" y="48.6">+5V power</text>
<text x="22.1" y="63.2">1</text>
<text x="22.1" y="65.9">2</text>
<text x="24.8" y="64.6">1B</text>
<text x="35.4" y="64.6">1C</text>
<text x="39.8" y="65.9">15</text>
<text x="39.8" y="63.2">16</text>
<text x="185.7" y="65.6">1</text>
<text x="22.1" y="68.5">3</text>
<text x="22.1" y="71.2">4</text>
<text x="24.8" y="67.2">2B</text>
<text x="24.8" y="69.8">3B</text>
<text x="35.4" y="69.8">3C</text>
<text x="35.4" y="67.2">2C</text>
<text x="39.8" y="71.2">13</text>
<text x="39.8" y="68.5">14</text>
<text x="185.7" y="70.9">2</text>
<text x="22.1" y="73.8">5</text>
<text x="22.1" y="76.5">6</text>
<text x="24.8" y="72.5">4B</text>
<text x="24.8" y="75.1">5B</text>
<text x="24.8" y="77.8">6B</text>
<text x="35.4" y="77.8">6C</text>
<text x="35.4" y="75.1">5C</text>
<text x="35.4" y="72.5">4C</text>
<text x="39.8" y="76.5">11</text>
<text x="39.8" y="73.8">12</text>
<text x="22.1" y="79.1">7</text>
<text x="22.1" y="81.8">8</text>
<text x="24.8" y="80.4">7B</text>
<text x="24.8" y="83.1">E</text>
<text x="32.9" y="83.1">COM</text>
<text x="35.4" y="80.4">7C</text>
<text x="39.8" y="81.8">9</text>
<text x="39.8" y="79.1">10</text>
<text x="79.4" y="85.7">DS18B20 Temperature sensors connection</text>
<text x="60.9" y="93.5">EEV driver</text>
<text x="79.4" y="92.2">Current sensor input.</text>
<text x="79.4" y="94.7">Required.</text>
<text x="58.2" y="101.5">Relays driver</text>
<text x="22.1" y="106.9">1</text>
<text x="39.8" y="106.9">16</text>
<text x="22.1" y="109.5">2</text>
<text x="22.1" y="112.2">3</text>
<text x="24.8" y="108.2">1B</text>
<text x="24.8" y="110.9">2B</text>
<text x="24.8" y="113.5">3B</text>
<text x="35.4" y="113.5">3C</text>
<text x="35.4" y="110.9">2C</text>
<text x="35.4" y="108.2">1C</text>
<text x="39.8" y="112.2">14</text>
<text x="39.8" y="109.5">15</text>
<text x="93.1" y="113.2">2</text>
<text x="96.6" y="112.2">2</text>
<text x="22.1" y="114.8">4</text>
<text x="22.1" y="117.5">5</text>
<text x="24.8" y="116.2">4B</text>
<text x="24.8" y="118.8">5B</text>
<text x="35.4" y="118.8">5C</text>
<text x="35.4" y="116.2">4C</text>
<text x="39.8" y="117.5">12</text>
<text x="39.8" y="114.8">13</text>
<text x="93.1" y="115.9">1</text>
<text x="96.6" y="114.8">1</text>
<text x="22.1" y="120.1">6</text>
<text x="22.1" y="122.8">7</text>
<text x="22.1" y="125.4">8</text>
<text x="24.8" y="121.4">6B</text>
<text x="24.8" y="124.1">7B</text>
<text x="35.4" y="124.1">7C</text>
<text x="35.4" y="121.4">6C</text>
<text x="39.8" y="125.4">9</text>
<text x="39.8" y="122.8">10</text>
<text x="39.8" y="120.1">11</text>
<text x="156.1" y="122.7">Inputs.</text>
<text x="156.1" y="125.1">A1, A2 and A3 designed to be OR inputs from external sources OR buttons.</text>
<text x="24.8" y="126.7">E</text>
<text x="32.9" y="126.7">COM</text>
<text x="156.1" y="127.6">Buttons: 6x6mm used, pull down resistor required.</text>
<text x="156.1" y="130.1">May 2019: no need for external signals yet, this part used only with &quot;INPUTS_AS_BUTTONS&quot; option</text>
<text x="6.6" y="138.5">Relays part.</text>
<text x="6.6" y="141">2: Sump Heater</text>
<text x="6.6" y="143.5">1: 4-way valve (May 19: no frmware support yet, implementation plans: autumn-winter 2019)</text>
<text x="30" y="141">3: Hot CP (or fan)</text>
<text x="40.9" y="143.5">i</text>
<text x="56.2" y="141">4: Cold CP (or fan)</text>
<text x="84.3" y="141">5: Compressor</text>
<text x="6.6" y="145.9">U13 (PWR_OUT on board), used to wire power source i.e. board requires AC on PWR_IN connector, additional AC connections implemented</text>
<text x="6.6" y="148.4">on board to reduce external wiring. See photos at github ))</text>
<text x="206.9" y="145">TXD</text>
<text x="206.9" y="147.6">RXI</text>
<text x="6.6" y="150.9">H7 and H8 (PCB v1.3+: &quot;Prot.4&quot; and &quot;Prot.5&quot; on PCB) can be used to connect additional thermostat mounded somewhere at</text>
<text x="6.6" y="153.3">compressor/engine. Shortcut pins with wire.</text>
<text x="206.9" y="150.3">RST</text>
<text x="206.9" y="155.6">D2</text>
<text x="222.2" y="150.3">RST</text>
<text x="223.8" y="155.6">A3</text>
<text x="158.5" y="160.3" transform="rotate(-90 158.5 160.3)">2</text>
<text x="161.1" y="160.3" transform="rotate(-90 161.1 160.3)">1</text>
<text x="206.9" y="158.2">D3</text>
<text x="206.9" y="160.9">D4</text>
<text x="223.8" y="160.9">A1</text>
<text x="223.8" y="158.2">A2</text>
<text x="69.6" y="166.2" transform="rotate(-90 69.6 166.2)">1</text>
<text x="72.2" y="166.2" transform="rotate(-90 72.2 166.2)">2</text>
<text x="129.4" y="163" transform="rotate(-90 129.4 163)">2</text>
<text x="132" y="163" transform="rotate(-90 132 163)">1</text>
<text x="173.1" y="167.7">1</text>
<text x="206.9" y="163.5">D5</text>
<text x="206.9" y="166.2">D6</text>
<text x="222" y="166.2">D13</text>
<text x="223.8" y="163.5">A0</text>
<text x="46" y="172.2" transform="rotate(-90 46 172.2)">1</text>
<text x="47.1" y="168.8" transform="rotate(-90 47.1 168.8)">1</text>
<text x="48.7" y="172.2" transform="rotate(-90 48.7 172.2)">2</text>
<text x="49.7" y="168.8" transform="rotate(-90 49.7 168.8)">2</text>
<text x="68.5" y="169.6" transform="rotate(-90 68.5 169.6)">1</text>
<text x="71.2" y="169.6" transform="rotate(-90 71.2 169.6)">2</text>
<text x="92.3" y="172.2" transform="rotate(-90 92.3 172.2)">1</text>
<text x="93.4" y="168.8" transform="rotate(-90 93.4 168.8)">1</text>
<text x="95" y="172.2" transform="rotate(-90 95 172.2)">2</text>
<text x="96" y="168.8" transform="rotate(-90 96 168.8)">2</text>
<text x="173.1" y="170.4">2</text>
<text x="176.5" y="168.8">1</text>
<text x="176.5" y="171.4">2</text>
<text x="206.9" y="168.8">D7</text>
<text x="206.9" y="171.4">D8</text>
<text x="222" y="171.4">D11</text>
<text x="222" y="168.8">D12</text>
<text x="206.9" y="174.1">D9</text>
<text x="215.1" y="175.4" transform="rotate(-90 215.1 175.4)">A4</text>
<text x="217.8" y="175.4" transform="rotate(-90 217.8 175.4)">A5</text>
<text x="220.4" y="175.4" transform="rotate(-90 220.4 175.4)">A6</text>
<text x="222" y="174.1">D10</text>
<text x="223" y="175.4" transform="rotate(-90 223 175.4)">A7</text>
<text x="14.3" y="181.2" transform="rotate(-90 14.3 181.2)">1</text>
<text x="16.9" y="181.2" transform="rotate(-90 16.9 181.2)">2</text>
<text x="106.9" y="181.2" transform="rotate(-90 106.9 181.2)">5</text>
<text x="112.2" y="181.2" transform="rotate(-90 112.2 181.2)">3</text>
<text x="120.1" y="181.5" transform="rotate(-90 120.1 181.5)">1</text>
<text x="122.8" y="181.2" transform="rotate(-90 122.8 181.2)">6</text>
<text x="130.7" y="181.2" transform="rotate(-90 130.7 181.2)">8</text>
<text x="143.9" y="181.2" transform="rotate(-90 143.9 181.2)">5</text>
<text x="149.2" y="181.2" transform="rotate(-90 149.2 181.2)">3</text>
<text x="157.2" y="181.5" transform="rotate(-90 157.2 181.5)">1</text>
<text x="159.8" y="181.2" transform="rotate(-90 159.8 181.2)">6</text>
<text x="167.7" y="181.2" transform="rotate(-90 167.7 181.2)">8</text>
<text x="256.6" y="187.5">LCD connection</text>
<text x="106.9" y="197.4" transform="rotate(-90 106.9 197.4)">4</text>
<text x="116.2" y="197.4" transform="rotate(-90 116.2 197.4)">2</text>
<text x="126.7" y="197.4" transform="rotate(-90 126.7 197.4)">7</text>
<text x="143.9" y="197.4" transform="rotate(-90 143.9 197.4)">4</text>
<text x="153.2" y="197.4" transform="rotate(-90 153.2 197.4)">2</text>
<text x="163.8" y="197.4" transform="rotate(-90 163.8 197.4)">7</text>
<text x="110.3" y="200.6">1</text>
<text x="147.4" y="200.6">1</text>
<text x="110.3" y="205.8">2</text>
<text x="147.4" y="205.8">2</text>
<text x="233.2" y="206.2">https://github.com/gonzho000/chpc/</text>
</g>
<g font-size="2.5" fill="#8d2323">
<text x="115.9" y="50">1</text>
<text x="115.9" y="52.7">2</text>
<text x="115.9" y="55.3">3</text>
<text x="115.9" y="57.9">4</text>
<text x="115.9" y="60.6">5</text>
<text x="115.9" y="63.2">6</text>
<text x="115.9" y="65.9">7</text>
<text x="115.9" y="68.5">8</text>
<text x="115.9" y="71.2">9</text>
<text x="114.3" y="73.8">10</text>
<text x="114.3" y="76.5">11</text>
<text x="114.3" y="79.1">12</text>
</g>
<g font-size="2.5" fill="#f00">
<text x="221.4" y="145">RAW</text>
<text x="221.9" y="152.9">VCC</text>
</g>
<g font-size="1.9" fill="#00f">
<text x="250.1" y="16.9">1</text>
<text x="267.2" y="16.9">4</text>
<text x="250.1" y="22.2">2</text>
<text x="267.2" y="22.2">3</text>
<text x="250.1" y="43.4">1</text>
<text x="267.2" y="43.4">4</text>
<text x="250.1" y="48.7">2</text>
<text x="267.2" y="48.7">3</text>
<text x="250.1" y="71.2">1</text>
<text x="267.2" y="71.2">4</text>
<text x="250.1" y="76.5">2</text>
<text x="267.2" y="76.5">3</text>
<text x="250.1" y="101.6">1</text>
<text x="267.2" y="101.6">4</text>
<text x="250.1" y="106.9">2</text>
<text x="267.2" y="106.9">3</text>
</g>
<g font-size="1.8" fill="#840000">
<text x="29.9" y="22.1">VI</text>
<text x="36.7" y="22.1">VO</text>
<text x="35.3" y="25.7" transform="rotate(-90 35.3 25.7)">GND</text>
</g>
<g font-size="1.4" fill="#800">
<text x="33.4" y="184.8">1</text>
<text x="42.2" y="184.8">3</text>
<text x="55.9" y="184.8">1</text>
<text x="64.7" y="184.8">3</text>
<text x="79.7" y="184.8">1</text>
<text x="88.5" y="184.8">3</text>
<text x="33.4" y="194.5">2</text>
<text x="42.2" y="192">5</text>
<text x="42.2" y="194.5">4</text>
<text x="55.9" y="194.5">2</text>
<text x="64.6" y="192">5</text>
<text x="64.7" y="194.5">4</text>
<text x="79.7" y="194.5">2</text>
<text x="88.5" y="192">5</text>
<text x="88.5" y="194.5">4</text>
</g>
</svg>
